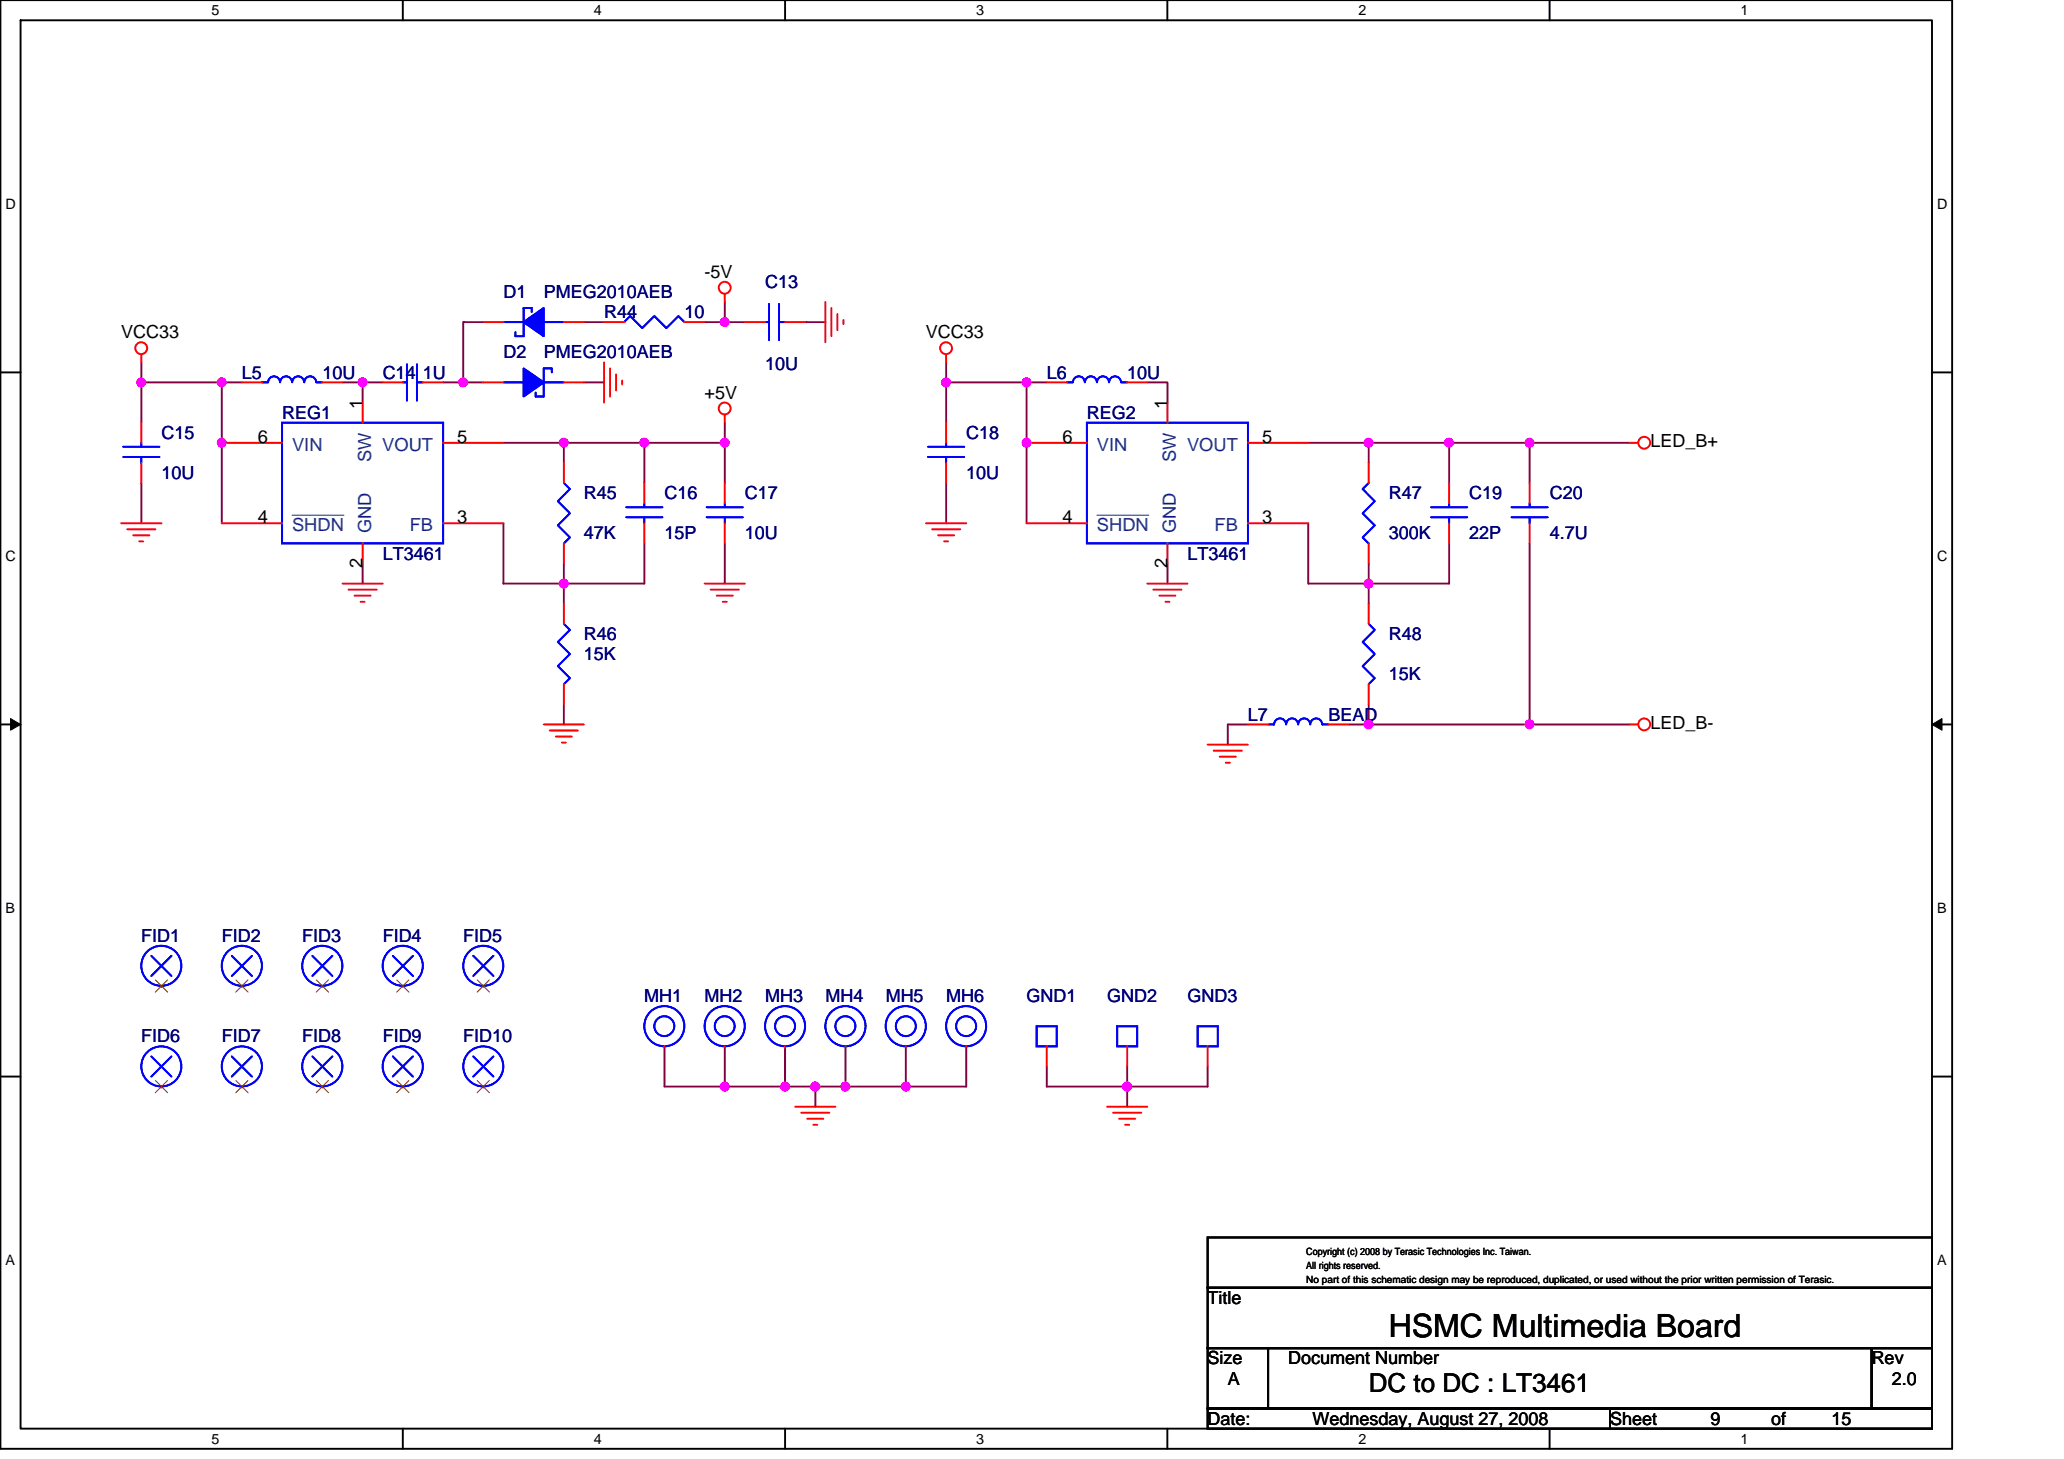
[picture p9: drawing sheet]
<svg xmlns="http://www.w3.org/2000/svg" width="297mm" height="210mm" viewBox="0 0 297 210" stroke-linecap="round" stroke-linejoin="round" font-family="sans-serif">
<path d="M.1 0h280.8v208.5h-280.8zM3 2.9h275v202.7h-275z" fill="none" stroke="#000" stroke-width=".28"/>
<g fill="#fff">
<path d="M30.5 .3h1.1v2.3h-1.1z"/>
<path d="M30.5 205.9h1.1v2.3h-1.1z"/>
</g>
<path d="M58 0v2.9M58 205.6v2.9" fill="none" stroke="#000" stroke-width=".28"/>
<g fill="#fff">
<path d="M85.5 .3h1.1v2.3h-1.1z"/>
<path d="M85.5 205.9h1.1v2.3h-1.1z"/>
</g>
<path d="M113 0v2.9M113 205.6v2.9" fill="none" stroke="#000" stroke-width=".28"/>
<g fill="#fff">
<path d="M140.5 .3h1.1v2.3h-1.1z"/>
<path d="M140.5 205.9h1.1v2.3h-1.1z"/>
</g>
<path d="M168 0v2.9M168 205.6v2.9" fill="none" stroke="#000" stroke-width=".28"/>
<g fill="#fff">
<path d="M195.5 .3h1.2v2.3h-1.2z"/>
<path d="M195.5 205.9h1.2v2.3h-1.2z"/>
</g>
<path d="M223 0v2.9M223 205.6v2.9" fill="none" stroke="#000" stroke-width=".28"/>
<g fill="#fff">
<path d="M250.5 .3h1.2v2.3h-1.2z"/>
<path d="M250.5 205.9h1.2v2.3h-1.2z"/>
<path d="M.8 28.3h1.5v2.3h-1.5z"/>
<path d="M278.8 28.3h1.5v2.3h-1.5z"/>
<path d="M.8 78.9h1.5v2.3h-1.5z"/>
<path d="M278.8 78.9h1.5v2.3h-1.5z"/>
</g>
<path d="M.1 53.6h2.9M278 53.6h2.9" fill="none" stroke="#000" stroke-width=".28"/>
<g fill="#fff">
<path d="M.8 129.6h1.4v2.3h-1.4z"/>
<path d="M278.8 129.6h1.4v2.3h-1.4z"/>
</g>
<path d="M.1 104.3h2.9M278 104.3h2.9" fill="none" stroke="#000" stroke-width=".28"/>
<path d="M1.5 103.4l1.5 .9-1.5 .8zM278 104.3l1.5-.9v1.7z" fill="#000" stroke="#000" stroke-width=".14"/>
<g fill="#fff">
<path d="M.8 180.3h1.4v2.3h-1.4z"/>
<path d="M278.8 180.3h1.4v2.3h-1.4z"/>
</g>
<path d="M.1 154.9h2.9M278 154.9h2.9M173.8 178.1h104.2v7.2h-104.2zM173.8 194h8.7v8.7h-8.7zM173.8 185.3h104.2v8.7h-104.2zM182.5 194h86.9v8.7h-86.9zM269.4 194h8.6v8.7h-8.6zM173.8 202.7h57.9v2.9h-57.9zM231.7 202.7h46.3v2.9h-46.3z" fill="none" stroke="#000" stroke-width=".28"/>
<g fill="none" stroke="#800040" stroke-width=".28">
<path d="M20.3 55h11.6M20.3 55v5.8M20.3 52.2v2.8M31.9 55v20.3M31.9 55h2.9M49.3 55h2.9v2.9M52.2 55h2.9M63.8 55h2.9M66.7 55h2.9M69.6 46.4h-2.9v8.6M84 46.4h2.9M84 55h2.9"/>
<path d="M101.4 46.4h2.9M104.3 43.5v2.9M104.3 46.4h2.9M115.9 46.4h2.9M136.2 55h11.5M136.2 55v5.8M136.2 52.2v2.8M147.7 55v20.3M147.7 55h2.9M165.1 55h2.9v2.9M20.3 69.5v5.8M72.5 75.3v8.7h8.6"/>
<path d="M72.5 63.7h8.6M81.1 63.7v2.9M81.1 63.7h11.6M92.7 78.2v5.8h-11.6M92.7 63.7v5.8M92.7 63.7h11.6M104.3 78.2v5.8M104.3 60.8v2.9M104.3 63.7v5.8M136.2 69.5v5.8M188.3 63.7h8.7M188.3 75.3v8.7h8.7v2.9"/>
<path d="M197 63.7v2.9M197 63.7h11.6M208.6 63.7h11.5M208.6 78.2v5.8h-11.6v-2.9M208.6 63.7v5.8M220.1 63.7h14.5M220.1 78.2v26.1M220.1 63.7v5.8M52.2 81.1v2.9M81.1 84v2.9M81.1 81.1v2.9M168 81.1v2.9"/>
<path d="M81.1 101.4v2.9M179.6 104.3h-2.9v2.9M194.1 104.3h2.9M197 101.4v2.9M197 104.3h23.1M220.1 104.3h14.5M95.6 150.6v5.8h8.7M104.3 156.4h8.7M104.3 150.6v5.8M113 150.6v5.8M113 156.4h4.3M117.3 156.4h4.4"/>
<path d="M117.3 156.4v2.9M121.7 150.6v5.8M121.7 156.4h8.7M130.4 150.6v5.8M139.1 150.6v5.8h-8.7M150.6 153.5v2.9h11.6v2.9M162.2 153.5v2.9h11.6v-2.9"/>
</g>
<g fill="#f0f" stroke="#f0f" stroke-width=".28">
<circle cx="113" cy="156.4" r=".57"/>
<circle cx="104.3" cy="156.4" r=".57"/>
<circle cx="130.4" cy="156.4" r=".57"/>
<circle cx="117.3" cy="156.4" r=".57"/>
<circle cx="121.7" cy="156.4" r=".57"/>
<circle cx="162.2" cy="156.4" r=".57"/>
<circle cx="52.2" cy="55" r=".57"/>
<circle cx="20.3" cy="55" r=".57"/>
<circle cx="31.9" cy="55" r=".57"/>
<circle cx="31.9" cy="63.7" r=".57"/>
<circle cx="66.7" cy="55" r=".57"/>
<circle cx="104.3" cy="46.3" r=".57"/>
<circle cx="92.7" cy="63.7" r=".57"/>
<circle cx="81.1" cy="63.7" r=".57"/>
<circle cx="81.1" cy="84" r=".57"/>
<circle cx="104.3" cy="63.7" r=".57"/>
<circle cx="147.7" cy="55" r=".57"/>
<circle cx="197" cy="84" r=".57"/>
<circle cx="208.5" cy="63.7" r=".57"/>
<circle cx="197" cy="63.7" r=".57"/>
<circle cx="220.1" cy="63.7" r=".57"/>
<circle cx="136.1" cy="55" r=".57"/>
<circle cx="220.1" cy="104.3" r=".57"/>
<circle cx="197" cy="104.3" r=".57"/>
<circle cx="147.7" cy="63.7" r=".57"/>
</g>
<g fill="none" stroke="#f00" stroke-width=".28">
<path d="M20.3 51v1.2M34.8 55h2.9M46.4 55h2.9M52.2 57.9v2.9M55.1 55h2.9M60.9 55h2.9M69.6 46.4h2.9M69.6 55h2.9M81.1 46.4h2.9M81.1 55h2.9M86.9 46.4h2.9M86.9 52.2v5.7"/>
<path d="M87.8 53v4.1M88.7 53.9v2.3M89.5 54.8v.5M98.5 46.4h2.9M104.3 59.7v1.1M104.3 42.3v1.2M107.2 46.4h2.9M113 46.4h2.9M118.8 43.5v5.8M119.7 44.3v4.1M120.5 45.2v2.3M121.4 46.1v.6"/>
<path d="M136.2 51v1.2M150.6 55h2.9M162.2 55h2.9M168 57.9v2.9M17.4 75.3h5.8M18.3 76.2h4.1M19.2 77h2.3M20 77.9h.6M20.3 60.8v2.9M20.3 66.6v2.9M31.9 75.3h8.7M31.9 63.7h8.7"/>
<path d="M52.2 78.2v2.9M63.8 75.3h8.7M63.8 63.7h8.7M81.1 66.6v2.9M81.1 78.2v2.9M92.7 69.5v2.9M92.7 75.3v2.9M104.3 69.5v2.9M104.3 75.3v2.9M133.3 75.3h5.8M134.1 76.2h4.1M135 77h2.3"/>
<path d="M135.9 77.9h.5M136.2 60.8v2.9M136.2 66.6v2.9M147.7 75.3h8.7M147.7 63.7h8.7M168 78.2v2.9M179.6 75.3h8.7M179.6 63.7h8.7M197 66.6v2.9M197 78.2v2.9M208.6 69.5v2.9M208.6 75.3v2.9"/>
<path d="M220.1 69.5v2.9M220.1 75.3v2.9M234.6 63.7h1.2M49.3 84h5.8M50.2 84.9h4M51 85.7h2.3M51.9 86.6h.6M81.1 86.9v2.9M81.1 98.5v2.9M101.4 84h5.8M102.3 84.9h4M103.1 85.7h2.4"/>
<path d="M104 86.6h.6M165.1 84h5.8M166 84.9h4M166.9 85.7h2.3M167.7 86.6h.6M197 86.9v2.9M197 98.5v2.9M78.2 104.3h5.8M79.1 105.1h4.1M80 106h2.3M80.9 106.9h.5M173.8 107.2h5.8"/>
<path d="M174.7 108h4M175.5 108.9h2.4M176.4 109.8h.6M179.6 104.3h2.9M191.2 104.3h2.9M234.6 104.3h1.2M23.2 156.4h.1M23.2 141.9h.1M34.8 141.9h.1M34.8 156.4h.1M46.4 156.4h.1M46.4 141.9h.1"/>
<path d="M58 141.9h.1M58 156.4h.1M69.6 141.9h.1M69.6 156.4h.1M95.6 150.6h.1M104.3 150.6h.1M113 150.6h.1M114.4 159.3h5.8M121.7 150.6h.1M130.4 150.6h.1M139.1 150.6h.1M150.6 150.6v2.9"/>
<path d="M159.3 159.3h5.8M162.2 150.6v2.9M173.8 150.6v2.9M115.3 160.1h4.1M116.2 161h2.3M117 161.9h.6M160.2 160.1h4.1M161.1 161h2.3M161.9 161.9h.6"/>
<circle cx="20.3" cy="50.1" r=".86"/>
<circle cx="104.3" cy="58.8" r=".86"/>
<circle cx="104.3" cy="41.4" r=".86"/>
<circle cx="136.2" cy="50.1" r=".86"/>
<circle cx="236.6" cy="63.7" r=".86"/>
<circle cx="236.6" cy="104.3" r=".86"/>
</g>
<g fill="none" stroke="#00f" stroke-width=".28">
<path d="M37.7 55h.9M38.6 55a.86 .86 0 0 1 .8-.8 .86 .86 0 0 1 .9 .8M40.3 55a.86 .86 0 0 1 .9-.8 .86 .86 0 0 1 .8 .8M42.1 55a.87 .87 0 0 1 .8-.8 .87 .87 0 0 1 .9 .8 .86 .86 0 0 1 .8-.8 .86 .86 0 0 1 .9 .8M45.5 55h.9M58 55h.6M58.6 52.4v5.3M60 55h.9M60 52.4v5.3M72.5 55h2.9M72.5 46.4h2.9M76.5 44.9v-.6h-1.1v4.1h-1.2v-.6"/>
<path d="M78.2 55h2.9M78.2 46.4h2.9M79.4 53.6v-.6h-1.2v4.1h-1.1v-.6M89.8 46.4l.9-.9 1.7 1.7 1.8-1.7 1.7 1.7 1.7-1.7 .9 .9M110.1 46.4h.6M110.7 43.8v5.2M112.1 43.8v5.2M112.1 46.4h.9M153.5 55h.9M154.4 55a.86 .86 0 0 1 .9-.8 .86 .86 0 0 1 .8 .8M156.1 55a.86 .86 0 0 1 .9-.8 .86 .86 0 0 1 .9 .8 .87 .87 0 0 1 .8-.8 .87 .87 0 0 1 .9 .8 .87 .87 0 0 1 .9-.8 .87 .87 0 0 1 .8 .8M161.4 55h.8"/>
<path d="M17.7 65.8h5.2M17.7 64.3h5.2M20.3 63.7v.6M20.3 65.8v.8M40.6 60.8h23.2v17.4h-23.2zM81.1 69.5l.9 .9-1.7 1.7 1.7 1.8-1.7 1.7 1.7 1.7-.9 .9M90.1 74.4h5.2M90.1 73h5.2M92.7 72.4v.6M92.7 74.4v.9M101.7 74.4h5.2M101.7 73h5.2"/>
<path d="M104.3 72.4v.6M104.3 74.4v.9M133.6 65.8h5.2M133.6 64.3h5.2M136.2 63.7v.6M136.2 65.8v.8M156.4 60.8h23.2v17.4h-23.2zM197 69.5l-.9 .9 1.7 1.7-1.7 1.8 1.7 1.7-1.7 1.7 .9 .9M205.9 74.4h5.3M205.9 73h5.3M208.6 72.4v.6M208.6 74.4v.9"/>
<path d="M217.5 74.4h5.2M217.5 73h5.2M220.1 72.4v.6M220.1 74.4v.9M81.1 89.8l.9 .9-1.7 1.7 1.7 1.7-1.7 1.8 1.7 1.7-.9 .9M197 89.8l.8 .9-1.7 1.7 1.7 1.7-1.7 1.8 1.7 1.7-.8 .9M182.5 104.3h.9M183.4 104.2a.86 .86 0 0 1 .8-.8 .86 .86 0 0 1 .9 .8M185.1 104.2a.86 .86 0 0 1 .9-.8 .86 .86 0 0 1 .8 .8M186.8 104.2a.87 .87 0 0 1 .9-.8 .87 .87 0 0 1 .9 .8 .86 .86 0 0 1 .8-.8 .86 .86 0 0 1 .9 .8M190.3 104.3h.9M21.8 137.6l2.9 2.9"/>
<path d="M24.7 137.6l-2.9 2.9M33.4 137.6l2.9 2.9M36.3 137.6l-2.9 2.9M45 137.6l2.8 2.9M47.8 137.6l-2.8 2.9M56.5 137.6l2.9 2.9M59.4 137.6l-2.9 2.9M68.1 137.6l2.9 2.9M71 137.6l-2.9 2.9M21.8 152l2.9 2.9M24.7 152l-2.9 2.9M33.4 152l2.9 2.9"/>
<path d="M36.3 152l-2.9 2.9M45 152l2.8 2.9M47.8 152l-2.8 2.9M56.5 152l2.9 2.9M59.4 152l-2.9 2.9M68.1 152l2.9 2.9M71 152l-2.9 2.9M149.2 147.7h2.9v2.9h-2.9zM160.8 147.7h2.9v2.9h-2.9zM172.4 147.7h2.9v2.9h-2.9z"/>
<circle cx="23.2" cy="139" r="2.88"/>
<circle cx="34.8" cy="139" r="2.89"/>
<circle cx="46.4" cy="139" r="2.89"/>
<circle cx="58" cy="139" r="2.89"/>
<circle cx="69.5" cy="139" r="2.88"/>
<circle cx="23.2" cy="153.5" r="2.88"/>
<circle cx="34.8" cy="153.5" r="2.89"/>
<circle cx="46.4" cy="153.5" r="2.89"/>
<circle cx="58" cy="153.5" r="2.89"/>
<circle cx="69.5" cy="153.5" r="2.88"/>
<circle cx="95.6" cy="147.7" r="2.88"/>
<circle cx="95.6" cy="147.7" r="1.43"/>
<circle cx="104.3" cy="147.7" r="1.43"/>
<circle cx="104.3" cy="147.7" r="2.89"/>
<circle cx="113" cy="147.7" r="2.88"/>
<circle cx="113" cy="147.7" r="1.43"/>
<circle cx="121.7" cy="147.7" r="1.43"/>
<circle cx="121.7" cy="147.7" r="2.89"/>
<circle cx="130.4" cy="147.7" r="2.89"/>
<circle cx="130.4" cy="147.7" r="1.43"/>
<circle cx="139" cy="147.7" r="2.88"/>
<circle cx="139" cy="147.7" r="1.43"/>
</g>
<g fill="none" stroke="#804000" stroke-width=".14">
<path d="M22.4 155.5l1.7 1.8M22.4 141l1.7 1.8M24.1 155.5l-1.8 1.8M24.1 141l-1.8 1.8M33.9 141l1.8 1.8M33.9 155.5l1.8 1.8M35.7 141l-1.8 1.8M35.7 155.5l-1.8 1.8M45.5 155.5l1.8 1.8M45.5 141l1.8 1.8M47.3 155.5l-1.8 1.8M47.3 141l-1.8 1.8"/>
<path d="M57.1 141l1.8 1.8M57.1 155.5l1.8 1.8M58.8 141l-1.7 1.8M58.8 155.5l-1.7 1.8M68.7 141l1.7 1.8M68.7 155.5l1.7 1.8M70.4 141l-1.7 1.8M70.4 155.5l-1.7 1.8"/>
</g>
<path d="M42 74.1h7.5M157.9 74.1h7.4" fill="none" stroke="#004080" stroke-width=".14"/>
<g fill="#00f" stroke="#00f" stroke-width=".28">
<path d="M75.4 46.4l2.8-2.1v4.1z" fill-rule="evenodd"/>
<path d="M75.4 46.4l2.8-2.1v4.1z" fill-rule="evenodd"/>
<path d="M75.4 53l2.8 2-2.8 2.1z" fill-rule="evenodd"/>
<path d="M75.4 53l2.8 2-2.8 2.1z" fill-rule="evenodd"/>
</g>
<text font-size="4.6" x="199.9" y="192.4">HSMC Multimedia Board</text>
<text font-size="3.7" x="197" y="200.3">DC to DC : LT3461</text>
<g font-size="2.6">
<text x="101.4" y="40">-5V</text>
<text x="17.4" y="48.7">VCC33</text>
<text x="133.3" y="48.7">VCC33</text>
<text x="52.2" y="58.8" transform="rotate(-90 52.2 58.8)">1</text>
<text x="101.4" y="57.4">+5V</text>
<text x="168" y="58.8" transform="rotate(-90 168 58.8)">1</text>
<text x="37.1" y="63.7">6</text>
<text x="65.8" y="63.7">5</text>
<text x="152.9" y="63.7">6</text>
<text x="181.6" y="63.7">5</text>
<text x="237.5" y="64.3">LED_B+</text>
<text x="37.1" y="75.3">4</text>
<text x="65.8" y="75.3">3</text>
<text x="152.9" y="75.3">4</text>
<text x="181.6" y="75.3">3</text>
<text x="52.2" y="81.7" transform="rotate(-90 52.2 81.7)">2</text>
<text x="168" y="81.7" transform="rotate(-90 168 81.7)">2</text>
<text x="237.5" y="104.9">LED_B-</text>
<text x="173.8" y="187.7">Title</text>
<text x="173.8" y="196.4">Size</text>
<text x="185.4" y="196.4">Document Number</text>
<text x="269.4" y="196.4">Rev</text>
<text x="176.7" y="199.3">A</text>
<text x="272.2" y="199.3">2.0</text>
<text x="173.8" y="205">Date:</text>
<text x="188.9" y="205">Wednesday, August 27, 2008</text>
<text x="231.7" y="205">Sheet</text>
<text x="246.2" y="205">9</text>
<text x="254.9" y="205">of</text>
<text x="263.6" y="205">15</text>
</g>
<g font-size="2.6" fill="#000080">
<text x="110.1" y="41.4">C13</text>
<text x="72.5" y="42.9">D1</text>
<text x="78.2" y="42.9">PMEG2010AEB</text>
<text x="86.9" y="45.8">R44</text>
<text x="98.5" y="45.8">10</text>
<text x="72.5" y="51.6">D2</text>
<text x="78.2" y="51.6">PMEG2010AEB</text>
<text x="110.1" y="53.3">10U</text>
<text x="34.8" y="54.5">L5</text>
<text x="46.4" y="54.5">10U</text>
<text x="55.1" y="54.5">C14 1U</text>
<text x="150.6" y="54.5">L6</text>
<text x="162.2" y="54.5">10U</text>
<text x="23.2" y="63.2">C15</text>
<text x="40.6" y="60.3">REG1</text>
<text x="139.1" y="63.2">C18</text>
<text x="156.4" y="60.3">REG2</text>
<text x="23.2" y="69">10U</text>
<text x="84" y="71.8">R45</text>
<text x="95.6" y="71.8">C16</text>
<text x="107.2" y="71.8">C17</text>
<text x="139.1" y="69">10U</text>
<text x="199.9" y="71.8">R47</text>
<text x="211.5" y="71.8">C19</text>
<text x="223" y="71.8">C20</text>
<text x="84" y="77.6">47K</text>
<text x="95.6" y="77.6">15P</text>
<text x="107.2" y="77.6">10U</text>
<text x="199.9" y="77.6">300K</text>
<text x="211.5" y="77.6">22P</text>
<text x="223" y="77.6">4.7U</text>
<text x="55.1" y="80.5">LT3461</text>
<text x="170.9" y="80.5">LT3461</text>
<text x="84" y="92.1">R46</text>
<text x="84" y="95">15K</text>
<text x="199.9" y="92.1">R48</text>
<text x="199.9" y="97.9">15K</text>
<text x="179.6" y="103.7">L7</text>
<text x="191.2" y="103.7">BEAD</text>
<text x="20.3" y="135.6">FID1</text>
<text x="31.9" y="135.6">FID2</text>
<text x="43.5" y="135.6">FID3</text>
<text x="55.1" y="135.6">FID4</text>
<text x="66.7" y="135.6">FID5</text>
<text x="92.7" y="144.2">MH1</text>
<text x="101.4" y="144.2">MH2</text>
<text x="110.1" y="144.2">MH3</text>
<text x="118.8" y="144.2">MH4</text>
<text x="127.5" y="144.2">MH5</text>
<text x="136.2" y="144.2">MH6</text>
<text x="147.7" y="144.2">GND1</text>
<text x="159.3" y="144.2">GND2</text>
<text x="170.9" y="144.2">GND3</text>
<text x="20.3" y="150">FID6</text>
<text x="31.9" y="150">FID7</text>
<text x="43.5" y="150">FID8</text>
<text x="55.1" y="150">FID9</text>
<text x="66.7" y="150">FID10</text>
</g>
<g font-size="2.6" fill="#004080">
<text x="42" y="64.9">VIN</text>
<text x="55" y="64.9">VOUT</text>
<text x="157.9" y="64.9">VIN</text>
<text x="170.8" y="64.9">VOUT</text>
<text x="53.4" y="66.5" transform="rotate(-90 53.4 66.5)">SW</text>
<text x="169.2" y="66.5" transform="rotate(-90 169.2 66.5)">SW</text>
<text x="42" y="76.5">SHDN</text>
<text x="53.4" y="76.8" transform="rotate(-90 53.4 76.8)">GND</text>
<text x="59" y="76.5">FB</text>
<text x="157.9" y="76.5">SHDN</text>
<text x="169.2" y="76.8" transform="rotate(-90 169.2 76.8)">GND</text>
<text x="174.8" y="76.5">FB</text>
</g>
<g font-size="2.1">
<text x="30.5" y="2.2">5</text>
<text x="85.5" y="2.2">4</text>
<text x="140.5" y="2.2">3</text>
<text x="195.5" y="2.2">2</text>
<text x="250.5" y="2.2">1</text>
<text x=".8" y="30.1">D</text>
<text x="278.8" y="30.1">D</text>
<text x=".8" y="80.8">C</text>
<text x="278.8" y="80.8">C</text>
<text x=".8" y="131.4">B</text>
<text x="278.8" y="131.4">B</text>
<text x=".8" y="182.1">A</text>
<text x="278.8" y="182.1">A</text>
<text x="30.5" y="207.8">5</text>
<text x="85.5" y="207.8">4</text>
<text x="140.5" y="207.8">3</text>
<text x="195.5" y="207.8">2</text>
<text x="250.5" y="207.8">1</text>
</g>
<g font-size="1.4">
<text x="188" y="180.6">Copyright (c) 2008 by Terasic Technologies Inc. Taiwan.</text>
<text x="188" y="184.6">No part of this schematic design may be reproduced, duplicated, or used without the prior written permission of Terasic.</text>
<text x="188" y="182.6">All rights reserved.</text>
</g>
</svg>
